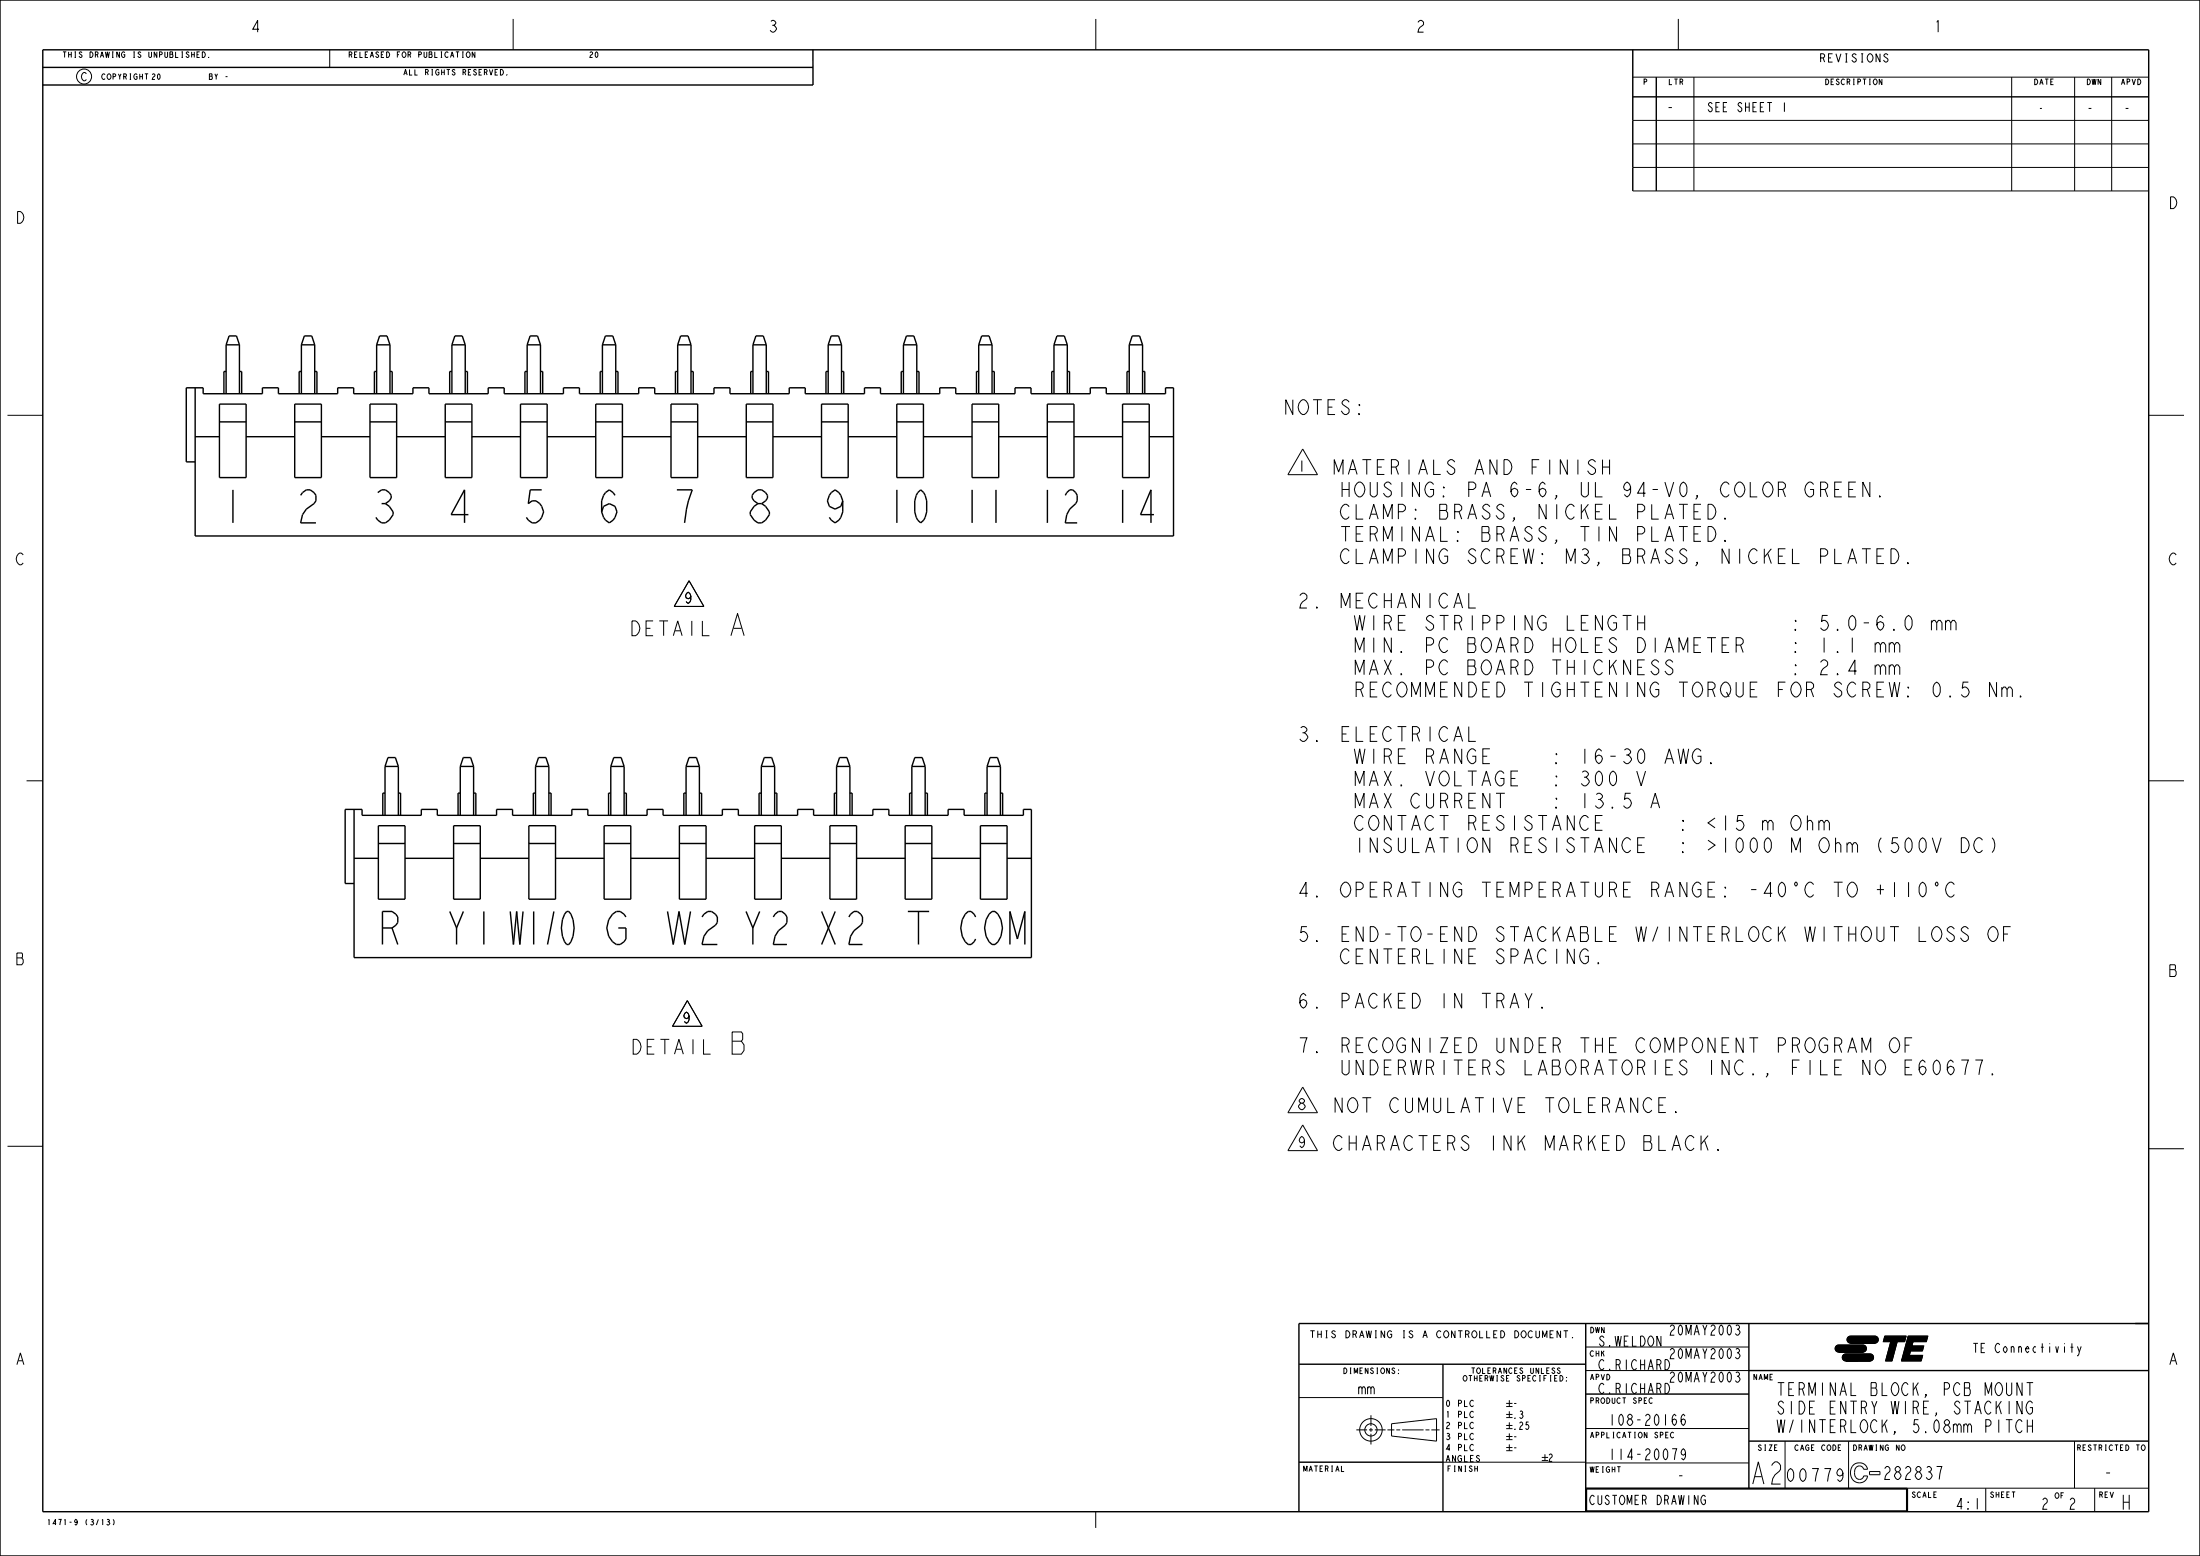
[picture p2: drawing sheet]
<svg xmlns="http://www.w3.org/2000/svg" width="594mm" height="420mm" viewBox="0 0 594 420" stroke-linecap="round" stroke-linejoin="round" font-family="sans-serif">
<g fill="none" stroke="#000" stroke-width=".27">
<path d="M39.1 19.9h.9M39.5 19.9v1.5M51 14.3l-.3-.3-.4 .3 .7 .7-.1 .4-.3 .1-.4-.4M51.7 14v1.5M51.7 14.8h.8M52.5 14v1.5M53.2 14.8h.4M53.9 14h-.7v1.5h.7M54.6 14a.76 .76 0 0 1 .8 .8 .76 .76 0 0 1-.8 .7zM56.3 15.4l.1 .1zM89 13.4v4.8M123.1 14h.9"/>
<path d="M123.5 14v1.5M124.8 14h.4M124.8 15.5h.4M125 14v1.5M126.1 14.1l.2-.1a.77 .77 0 0 1 .7 .8 .77 .77 0 0 1-.7 .7l-.4-.7zM128.2 14v1.5l-.7-1.5v1.5M132.1 18.7l.5 1.6 .4-1.6M133.7 19.5h.4M134.4 18.7h-.7v1.6h.7M135.1 18.7a.76 .76 0 0 1 .8 .8 .76 .76 0 0 1-.8 .8zM138.6 5.1v8.3M295.9 5.1v8.3"/>
<path d="M453.2 5.1v8.3M507.6 14.5v2.3l-1.1-2.3v2.3M509.7 14.9l-.4-.4a.56 .56 0 0 0-.6 .6l.4 .3a.66 .66 0 0 1 .6 .7 .66 .66 0 0 1-.6 .7l-.6-.6M60.9 20.7h.5M136.8 20.1l.1 .2zM440.8 32.5h139.4M440.8 20.8h139.4M440.8 38.8h139.4M457.4 20.8v30.7M481.8 27.7v2.5M506 21.5l.2-.2a.77 .77 0 0 1 .6 .8 .77 .77 0 0 1-.6 .8l-.4-.8zM508.1 21.3v1.6l-.7-1.6v1.6"/>
<path d="M543.1 20.8l.1 30.7M554.4 21.3h-.7v1.6h.7M560.1 20.8l.1 30.7M570.1 20.8l.1 30.7M577.2 21.3a.76 .76 0 0 1 .8 .8 .76 .76 0 0 1-.8 .8zM440.8 45.2h139.4M440.8 51.5h139.4M2 112.1h9.6M580.2 112.1h9.5M7.2 210.8h4.4M580.2 210.8h9.5M2 309.4h9.6"/>
<path d="M580.2 310.1h9.5M353.8 359.2h1.2M354.4 359.2v1.9M355.8 359.2v1.9M356.8 359.2v1.9M357.9 359.2h.5M358.2 359.2v1.9M419.5 359.2h-1v1.9h1M421.4 359.2v1.9l-1-1.9v1.9M422.2 359.2h1.2M422.8 359.2v1.9M468.7 357.9l.3-.3a.63 .63 0 0 1 .7 .7l-.5 .5a.82 .82 0 0 1 .6 .9 .82 .82 0 0 1-.8 .7l-.4-.5"/>
<path d="M469 358.8h.2M350.7 377.2h38.8M355.8 360.2h1M357.9 361.1h.5M376.6 369.5l-.3-.3-.4 .3 .7 .8-.1 .3-.4 .2-.3-.4M377.6 369.7l.1 .2zM377.6 370.6l.1 .2zM397.8 378.2l-.3-.2a.87 .87 0 0 0-.7 .8 .87 .87 0 0 0 .7 .9l.3-.3M406.7 378.8h1.7M406.7 379.7h1.7M407.5 378v1.7M417.6 370h.5"/>
<path d="M418.3 369.2h-.7v1.5h.7M418.5 371.3h.3M418.5 372.8h.3M419.8 372h.4M419.8 369.5l-.3-.3-.4 .3 .7 .7-.1 .4-.4 .1-.3-.3M420.5 371.3h-.7v1.5h.7M421.2 371.3a.76 .76 0 0 1 .8 .7 .76 .76 0 0 1-.8 .8zM421.2 369.5l-.2-.3-.5 .3 .7 .7-.1 .4-.3 .1-.4-.3M422.9 371.8l.1 .1zM422.9 372.7l.1 .1zM424.6 360.9l.1 .2zM428.1 369.9h44.1"/>
<path d="M428.1 363.6h44.1M433.8 371a.76 .76 0 0 1 .9 .7 .76 .76 0 0 1-.9 .8zM444 378.1h.4M444.7 377.3h-.7v1.5h.7M446.1 377.6l-.3-.3a.77 .77 0 0 0-.6 .8 .77 .77 0 0 0 .6 .7l.3-.2M448.5 360.6v2.8l-1.1-2.8v2.8M449.6 373.4a1.38 1.38 0 0 1 1.2 .8 1.38 1.38 0 0 1-.3 1.5l-.4 .4h-.5zM449.6 367a1.38 1.38 0 0 1 1.2 .8 1.38 1.38 0 0 1-.3 1.5l-.4 .4h-.5zM468.7 364.2l.3-.2a.63 .63 0 0 1 .7 .7l-.5 .4a.82 .82 0 0 1 .6 1 .82 .82 0 0 1-.8 .6l-.4-.4M468.7 370.6l.3-.3a.63 .63 0 0 1 .7 .7l-.5 .5a.82 .82 0 0 1 .6 .9 .82 .82 0 0 1-.8 .7l-.4-.5M469 365.1h.2M469 371.5h.2"/>
<path d="M478.6 371h-.7v1.5h.7M495.8 363.3l.6-.3h6.6a.95 .95 0 0 1 .9 .9 .95 .95 0 0 1-.8 1l-6.7 .1a.95 .95 0 0 1-.8-.6 .95 .95 0 0 1 .2-1.1zM496.4 365l6.7-.1zM497.7 365.7l.7-.2h6.5a.95 .95 0 0 1 1 .8 .95 .95 0 0 1-.9 1l-6.6 .1a.95 .95 0 0 1-.9-.6 .95 .95 0 0 1 .2-1.1zM498.4 367.4l6.6-.1zM499 360.9l.6-.3h6.6a.95 .95 0 0 1 .9 .9 .95 .95 0 0 1-.8 1h-6.7a.95 .95 0 0 1-.8-.5 .95 .95 0 0 1 .2-1.1zM499.6 362.5h6.7zM503.1 364.9l-6.7 .1a.95 .95 0 0 1-.9-1 .95 .95 0 0 1 .9-1h6.6a.95 .95 0 0 1 .9 1 .95 .95 0 0 1-.9 1M505 367.4h-6.6a.95 .95 0 0 1-1-1 .95 .95 0 0 1 1-.9h6.5a.95 .95 0 0 1 1 .9 .95 .95 0 0 1-1 1M506.3 362.5h-6.7a.95 .95 0 0 1-.9-.9 .95 .95 0 0 1 .9-1h6.6a.95 .95 0 0 1 .9 1 .95 .95 0 0 1-.9 .9M508.9 360.6h5.8l-.4 1.5h-2.1l-1.4 5.3h-1.7l1.4-5.3h-2zM515.2 360.6h5.3l-.4 1.5h-3.6l-3.1 5.3z"/>
<path d="M515.2 360.6h5.3l-.4 1.5h-3.6l-.3 1.2h3.2l-.3 1.3h-3.3l-.3 1.3h3.6l-.4 1.5h-5.3zM515.8 364.6l-.3 1.3h3.6l-.4 1.5h-5.3zM516.5 362.1l-.3 1.2h3.2l-.3 1.3h-3.3l-2.4 2.8zM539 378.2v3.5M539.1 373.5l.4-.3a1.83 1.83 0 0 1 .9 2.9l-.6 .6a1.83 1.83 0 0 1-.8-2.9zM539.7 379.4l.7 2.3M540.4 378.2l-1.4 2M541.8 373.2v2.9l.5 .6h.3l.6-.6v-2.9M542.5 378.2v3.5M546 373.2v3.5l-1.4-3.5v3.5M546 378.2v3.5l-1.4-3.5v3.5M547.2 373.2h1.7"/>
<path d="M548.1 373.2v3.5M548.8 378.8l-.6-.6a1.83 1.83 0 0 0-.8 2.9l.5 .6h.3l.6-.6v-1.2h-.7M559 363.6h.8M559.4 362.6v2.5M560.9 363.4l.5 1.5-.4 1h-.2M561.9 363.4l-.5 1.5M362.2 395.7v1.5h.7M366.2 386h2.9M369.6 386h1.1M370.2 382v2.9M370.2 385.4v1.1M370.2 387v2.9"/>
<path d="M371.2 386h2.9M374.6 386h1.9M375.7 384.3l12.2-1.4v6.1l-12.2-1.4zM377 386h1.1M378.6 386h5.8M384.9 386h1M386.5 386h2.2M389.6 394.7h38.6M397.8 381.2l-.3-.3a.87 .87 0 0 0-.7 .9 .87 .87 0 0 0 .7 .8l.3-.2M397.8 384.2l-.3-.3a.87 .87 0 0 0-.7 .9 .87 .87 0 0 0 .7 .8l.3-.3M397.8 387.2l-.3-.3a.87 .87 0 0 0-.7 .8 .87 .87 0 0 0 .7 .9l.3-.3M397.8 390.2l-.3-.3a.87 .87 0 0 0-.7 .8 .87 .87 0 0 0 .7 .9l.3-.3"/>
<path d="M398.2 396.4h.7M398.9 395.7v1.5M399.5 393.1l-.3-.2-.5 .2 .8 .9-.1 .4-.4 .2-.4-.5M406.7 390.7h1.7M406.7 387.7h1.7M406.7 384.8h1.7M406.7 381.8h1.7M406.7 391.6h1.7M406.7 388.6h1.7M406.7 385.6h1.7M406.7 382.6h1.7M407.5 380.9v1.7"/>
<path d="M407.5 383.9v1.7M407.5 386.9v1.7M407.5 389.9v1.7M416.3 393.4h1.7M416.3 394.2h1.7M417.1 392.5v1.7M428.1 394.9h44.1M428.1 385.6h44.1M436.6 395.9h.9M437.1 395.9v1.5M448.3 387.4l.6-.2v-.5l-.6-.1v1.5M449.7 387.4h.5"/>
<path d="M450.5 386.6h-.8v1.5h.8M451.9 386.8l-.3-.2a.77 .77 0 0 0-.6 .8 .77 .77 0 0 0 .6 .7l.3-.2M454.9 382.3l-.4-.5a2.03 2.03 0 0 0 0 3 .99 .99 0 0 0 0-1.8l-.5 .3-.1 .5M455.1 392l-.2 .5-.4 .3-.5-.3a1.17 1.17 0 0 1 .5-1.5 2.03 2.03 0 0 1 0 3l-.5-.5M479.9 390h-.8v1.5h.8M482 389v12.7M494.9 390a.76 .76 0 0 1 .8 .8 .76 .76 0 0 1-.8 .7zM496.3 390.8h.5M497.1 390h-.8v1.5h.8M497.6 397.6l-.2 .5-.6 .3-.7-.3a1.27 1.27 0 0 1 .7-1.7l.4 .3a2.21 2.21 0 0 1-.4 3.2l-.7-.6M499.1 389v12.7M500.4 395.5l.8-.5 1.1-.1 .9 .2 .7 .6 .3 .9h-1l-.5-.7-.8-.2-.8 .4-.3 .9 .1 1.4 .7 .8h1l.6-.8h1l-.2 .8-.6 .7-.9 .3h-.8l-.9-.3-.7-.6-.4-1-.1-1 .3-1z"/>
<path d="M507.6 397.2h-2.8v.9h2.8M512.8 390v1.5l-.8-1.5v1.5M513.6 390.1l.1-.1a.77 .77 0 0 1 .7 .8 .77 .77 0 0 1-.6 .7l-.5-.7zM522.9 395.8h1.4l-.7 3.5M539.7 383.2v3.5M541.6 383.2h1.7M542.5 383.2v3.5M546 383.8l-.6-.6a1.83 1.83 0 0 0-.8 2.9l.5 .6h.3l.6-.6M547.4 383.2v3.5M547.4 384.9h1.4M548.8 383.2v3.5M576.8 390h.9"/>
<path d="M577.2 390v1.5M578.4 390.1l.2-.1a.77 .77 0 0 1 .6 .8 .77 .77 0 0 1-.6 .7l-.5-.7zM28.9 410.2h.6v.3l-.2 .3a.42 .42 0 0 1 .2 .6 .42 .42 0 0 1-.7 0M29.1 410.8h.2M30.5 410.1l.3 .7-.3 .8M295.9 408v4.4M458.5 403.6v2.5l-1-2.5v2.5M460.5 404l-.4-.4a1.33 1.33 0 0 0-.9 1.3 1.33 1.33 0 0 0 .9 1.2l.4-.4v-.8h-.5M515 401.7h65.2M522.1 403.5h.5M522.9 402.7h-.8v1.5h.8M536.2 401.7v6.3"/>
<path d="M543.2 402.7h.9M543.7 402.7v1.5M565.6 401.7v6.3"/>
<circle cx="22.7" cy="20.7" r="2.03"/>
<circle cx="370.2" cy="386" r="3"/>
<circle cx="370.2" cy="386" r="1.66"/>
</g>
<path d="M495.8 363.3l.6-.3h6.6a.95 .95 0 0 1 .9 .9 .95 .95 0 0 1-.8 1l-6.7 .1a.95 .95 0 0 1-.8-.6 .95 .95 0 0 1 .2-1.1zM497.7 365.7l.7-.2h6.5a.95 .95 0 0 1 1 .8 .95 .95 0 0 1-.9 1l-6.6 .1a.95 .95 0 0 1-.9-.6 .95 .95 0 0 1 .2-1.1zM499 360.9l.6-.3h6.6a.95 .95 0 0 1 .9 .9 .95 .95 0 0 1-.8 1h-6.7a.95 .95 0 0 1-.8-.5 .95 .95 0 0 1 .2-1.1zM508.9 360.6h5.8l-.4 1.5h-2.1l-1.4 5.3h-1.7l1.4-5.3h-2zM515.8 364.6l-.3 1.3h3.6l-.4 1.5h-5.3zM516.5 362.1l-.3 1.2h3.2l-.3 1.3h-3.3l-2.4 2.8zM515.2 360.6h5.3l-.4 1.5h-3.6l-3.1 5.3z" fill="#000"/>
<g fill="none" stroke="#000" stroke-width=".38">
<path d="M0 0h594v420h-594zM11.6 18.2h207.9M11.6 13.4h568.6v394.6h-568.6zM219.5 13.4v9.5h-207.9M440.8 13.4v38.1M440.8 26.1h139.4M447.2 20.8v30.7M61.1 93.1v13.2M61.1 93.1l.8-2.4h2l.8 2.4M61.1 93.1h3.6M64.7 93.1v13.2M81.4 93.1v13.2"/>
<path d="M81.4 93.1l.8-2.4h2l.8 2.4M81.4 93.1h3.6M85 93.1v13.2M101.7 93.1v13.2M101.7 93.1l.8-2.4h2l.8 2.4M101.7 93.1h3.6M105.3 93.1v13.2M122 93.1l.8-2.4h2l.8 2.4M122 93.1v13.2M122 93.1h3.6M125.6 93.1v13.2M142.3 93.1l.8-2.4h2l.8 2.4"/>
<path d="M142.3 93.1v13.2M142.3 93.1h3.6M145.9 93.1v13.2M162.7 93.1l.8-2.4h2l.8 2.4M162.7 93.1v13.2M162.7 93.1h3.6M166.3 93.1v13.2M183 93.1l.8-2.4h2l.8 2.4M183 93.1v13.2M183 93.1h3.6M186.6 93.1v13.2M203.3 93.1l.8-2.4h2l.8 2.4"/>
<path d="M203.3 93.1v13.2M203.3 93.1h3.6M206.9 93.1v13.2M223.6 93.1h3.6M223.6 93.1l.8-2.4h2l.8 2.4M223.6 93.1v13.2M227.2 93.1v13.2M243.9 93.1h3.6M243.9 93.1l.8-2.4h2l.8 2.4M243.9 93.1v13.2M247.5 93.1v13.2M264.3 93.1h3.6"/>
<path d="M264.3 93.1l.8-2.4h2l.8 2.4M264.3 93.1v13.2M267.9 93.1v13.2M284.6 93.1h3.6M284.6 93.1l.8-2.4h2l.8 2.4M284.6 93.1v13.2M288.2 93.1v13.2M304.9 93.1h3.6M304.9 93.1l.8-2.4h2l.8 2.4M304.9 93.1v13.2M308.5 93.1v13.2M52.7 104.7v40h264.2v-40h-2.2v1.6h-16v-1.6h-4.3v1.6h-16v-1.6h-4.3v1.6h-16v-1.6h-4.4v1.6h-16v-1.6h-4.3v1.6h-16v-1.6h-4.3v1.6h-16v-1.6h-4.3v1.6h-16v-1.6h-4.3v1.6h-16v-1.6h-4.4v1.6h-16v-1.6h-4.3v1.6h-16v-1.6h-4.3v1.6h-16v-1.6h-4.3v1.6h-16v-1.6h-4.3v1.6h-16v-1.6h-4.6v20h2.4"/>
<path d="M52.7 117.9h6.6M59.3 109.1h7.2v19.8h-7.2zM59.3 113.9h7.2M66.5 117.9h13.1M79.6 109.1h7.2v19.8h-7.2zM79.6 113.9h7.2M86.8 117.9h13.1M99.9 109.1h7.2v19.8h-7.2zM99.9 113.9h7.2M107.1 117.9h13.1M120.2 109.1h7.2v19.8h-7.2zM120.2 113.9h7.2"/>
<path d="M127.4 117.9h13.1M140.5 109.1h7.2v19.8h-7.2zM140.5 113.9h7.2M147.7 117.9h13.2M160.9 109.1h7.2v19.8h-7.2zM160.9 113.9h7.2M168.1 117.9h13.1M181.2 109.1h7.2v19.8h-7.2zM181.2 113.9h7.2M188.4 117.9h13.1M201.5 109.1h7.2v19.8h-7.2zM201.5 113.9h7.2"/>
<path d="M208.7 117.9h13.1M221.8 109.1h7.2v19.8h-7.2zM221.8 113.9h7.2M229 117.9h13.1M242.1 109.1h7.2v19.8h-7.2zM242.1 113.9h7.2M249.3 117.9h13.2M262.5 109.1h7.2v19.8h-7.2zM262.5 113.9h7.2M269.7 117.9h13.1M282.8 109.1h7.2v19.8h-7.2zM282.8 113.9h7.2"/>
<path d="M290 117.9h13.1M303.1 109.1h7.2v19.8h-7.2zM303.1 113.9h7.2M310.3 117.9h6.6M95.6 218.5v40h182.9v-40h-2.2v1.6h-16v-1.6h-4.3v1.6h-16v-1.6h-4.3v1.6h-16v-1.6h-4.3v1.6h-16v-1.6h-4.4v1.6h-16v-1.6h-4.3v1.6h-16v-1.6h-4.3v1.6h-16v-1.6h-4.3v1.6h-16v-1.6h-4.3v1.6h-16v-1.6h-4.6v20h2.4M104 206.9l.8-2.4h2l.8 2.4M104 206.9v13.2M104 206.9h3.6M107.6 206.9v13.2M124.3 206.9l.8-2.4h2l.8 2.4M124.3 206.9v13.2M124.3 206.9h3.6"/>
<path d="M127.9 206.9v13.2M144.6 206.9l.8-2.4h2l.8 2.4M144.6 206.9v13.2M144.6 206.9h3.6M148.2 206.9v13.2M164.9 206.9l.8-2.4h2l.8 2.4M164.9 206.9v13.2M164.9 206.9h3.6M168.5 206.9v13.2M185.2 206.9l.8-2.4h2l.8 2.4M185.2 206.9v13.2M185.2 206.9h3.6"/>
<path d="M188.8 206.9v13.2M205.6 206.9l.8-2.4h2l.8 2.4M205.6 206.9v13.2M205.6 206.9h3.6M209.2 206.9v13.2M225.9 206.9h3.6M225.9 206.9l.8-2.4h2l.8 2.4M225.9 206.9v13.2M229.5 206.9v13.2M246.2 206.9h3.6M246.2 206.9l.8-2.4h2l.8 2.4M246.2 206.9v13.2"/>
<path d="M249.8 206.9v13.2M266.5 206.9h3.6M266.5 206.9l.8-2.4h2l.8 2.4M266.5 206.9v13.2M270.1 206.9v13.2M95.6 231.7h6.6M102.2 222.9h7.2v19.8h-7.2zM102.2 227.7h7.2M109.4 231.7h13.1M122.5 222.9h7.2v19.8h-7.2zM122.5 227.7h7.2M129.7 231.7h13.1"/>
<path d="M142.8 222.9h7.2v19.8h-7.2zM142.8 227.7h7.2M150 231.7h13.1M163.1 222.9h7.2v19.8h-7.2zM163.1 227.7h7.2M170.3 231.7h13.1M183.4 222.9h7.2v19.8h-7.2zM183.4 227.7h7.2M190.6 231.7h13.2M203.8 222.9h7.2v19.8h-7.2zM203.8 227.7h7.2M211 231.7h13.1"/>
<path d="M224.1 222.9h7.2v19.8h-7.2zM224.1 227.7h7.2M231.3 231.7h13.1M244.4 222.9h7.2v19.8h-7.2zM244.4 227.7h7.2M251.6 231.7h13.1M264.7 222.9h7.2v19.8h-7.2zM264.7 227.7h7.2M271.9 231.7h6.6M428.1 357.2v50.8M472.2 357.2v44.5M580.2 357.2h-229.5v50.8"/>
<path d="M350.8 368.2h77.3M389.6 368.2v39.8M428.1 376.3h44.1M472.2 369.9h108M350.7 394.7h38.9M472.2 389h108M428.1 401.7h86.9v6.3M428.3 401.9h86.5v5.9h-86.5z"/>
</g>
<!-- layer: COSMETIC -->
<g fill="none" stroke="#000" stroke-width=".38">
<path d="M62.9 132.2v8.9M81.2 133.7l.5-.7 1-.8h1.1l1 .8 .5 .7v1.5l-.5 .7-2.1 1.5-1 1.5-.5 2.2h4.1M102 133l1-.8a2.2 2.2 0 0 1 2.6 2.3l-.5 .7-1 .7M103 135.9h1.1M104.1 135.9l1 .8 1 1.5v.7l-1 1.5-1 .7h-1.1l-1-.7-.5-.7M126.5 138.9h-4.7l3.6-6.7v8.9M146.3 132.2h-3.1l-.6 3.7 1.1-.7a2.98 2.98 0 0 1 3.1 3 2.98 2.98 0 0 1-3.1 2.9l-1.1-.7-.5-.7M163 136.7l1.5-.8 1.6 .8 .5 1.5-.5 1.5-.6 .7-1 .7-1-.7-.5-.7-.6-1.5zM166.1 133.7l-.6-.7-1-.8-1 .8-.5 .7-.6 1.5v3M182.8 132.2h4.1l-1 3-1.1 5.9M204.6 135.9l-1 .8-1 1.5v.7l1 1.5 1 .7h1.1l1-.7 1-1.5v-.7l-1-1.5-1-.8M204.6 135.9h1.1"/>
<path d="M204.6 135.9l-1-.7-.5-.7a2.2 2.2 0 0 1 2.6-2.3l1 .8 .5 .7v.8l-.5 .7-1 .7M224.4 133l1.1-.8 1 .8 .5 .7 .5 1.5-.5 1.5-1.5 .7-1.6-.7-.5-1.5 .5-1.5zM227.5 135.2v3l-.5 1.5-.5 .7-1 .7-1.1-.7-.5-.7M242.2 132.2v8.9M247.8 133l.8-.8 .8 .8a7.7 7.7 0 0 1 0 7.4l-.8 .7-.8-.7a7.7 7.7 0 0 1 0-7.4zM262.5 132.2v8.9M268.9 132.2v8.9M282.8 132.2v8.9M287.6 133.7l.4-.7 .8-.8h.8l.8 .8 .4 .7v1.5l-.4 .7-1.6 1.5-.8 1.5-.4 2.2h3.2M303.1 132.2v8.9M311.6 138.9h-3.7l2.9-6.7v8.9M103.3 250.5h2.6"/>
<path d="M105.9 250.5l1-.8 .5-.7v-1.5l-.5-.7-1-.8h-2.6v8.9M105.9 250.5l1.5 4.4M121.4 246l1.9 4.5M123.3 250.5v4.4M125.1 246l-1.8 4.5M130.6 246v8.9M137.8 246l.8 8.9 .9-8.9 .9 8.9 .8-8.9M144.1 246v8.9M149.6 246l-1.8 8.9M153 246h.6a7.6 7.6 0 0 1 0 8.9h-.6a7.6 7.6 0 0 1 0-8.9zM169 247.5l-.5-.7-1-.8h-1.1a5.1 5.1 0 0 0 0 8.9h1.1l1-.7 .5-.7v-3h-2.1M180.2 246l1.6 8.9 1.5-8.9 1.6 8.9 1.5-8.9"/>
<path d="M189.5 247.5l.6-.7 1-.8h1l1.1 .8 .5 .7v1.5l-.5 .7-2.1 1.5-1 1.5-.6 2.2h4.2M201.4 246l1.9 4.5M203.3 250.5v4.4M205.1 246l-1.8 4.5M208.8 247.5l.5-.7 .9-.8h.9l.9 .8 .5 .7v1.5l-.5 .7-1.8 1.5-.9 1.5-.5 2.2h3.7M221.8 246l3.7 8.9M225.5 246l-3.7 8.9M229.2 247.5l.5-.7 .9-.8h.9l.9 .8 .5 .7v1.5l-.5 .7-1.8 1.5-.9 1.5-.5 2.2h3.7M245.1 246h5.8M248 246v8.9M263.4 247.5l-.4-.7-.8-.8h-.8a5.9 5.9 0 0 0 0 8.9h.8l.8-.7 .4-.7M267 246.8l.9-.8h.8a5.9 5.9 0 0 1 0 8.9h-.8a6 6 0 0 1-.9-8.1z"/>
<path d="M272.7 254.9v-8.9l2 7.5 2-7.5v8.9"/>
</g>
<!-- layer: DRAFT_ENTITY -->
<path d="M560.1 389v12.7" fill="none" stroke="#000" stroke-width=".27"/>
<!-- layer: DTM_AXIS -->
<g fill="none" stroke="#000" stroke-width=".38">
<path d="M61.1 100.3h-.6v6M64.7 100.3h.6v6M81.4 100.3h-.6v6M85 100.3h.6v6M101.7 100.3h-.6v6M105.3 100.3h.6v6M122 100.3h-.6v6M125.6 100.3h.6v6M142.3 100.3h-.6v6M145.9 100.3h.6v6M162.7 100.3h-.6v6M166.3 100.3h.6v6"/>
<path d="M183 100.3h-.6v6M186.6 100.3h.6v6M203.3 100.3h-.6v6M206.9 100.3h.6v6M223.6 100.3h-.6v6M227.2 100.3h.6v6M243.9 100.3h-.6v6M247.5 100.3h.6v6M264.3 100.3h-.6v6M267.9 100.3h.6v6M284.6 100.3h-.6v6M288.2 100.3h.6v6"/>
<path d="M304.9 100.3h-.6v6M308.5 100.3h.6v6M104 214.1h-.6v6M107.6 214.1h.6v6M124.3 214.1h-.6v6M127.9 214.1h.6v6M144.6 214.1h-.6v6M148.2 214.1h.6v6M164.9 214.1h-.6v6M168.5 214.1h.6v6M185.2 214.1h-.6v6M188.8 214.1h.6v6"/>
<path d="M205.6 214.1h-.6v6M209.2 214.1h.6v6M225.9 214.1h-.6v6M229.5 214.1h.6v6M246.2 214.1h-.6v6M249.8 214.1h.6v6M266.5 214.1h-.6v6M270.1 214.1h.6v6"/>
</g>
<!-- layer: NOTE -->
<g fill="none" stroke="#000" stroke-width=".27">
<path d="M366.9 111.6l.2 .3h-.2zM366.9 109.2h.2v.4zM423.2 124.1v4l-1.9-4v4M426 124.1v4M430.8 124.7l-.7-.6a1 1 0 0 0-1.2 1l.7 .6a1.35 1.35 0 0 1 .9 2l-.4 .4a1.51 1.51 0 0 1-1.5-1M432.7 124.1v4M432.7 126.1h1.9M434.6 124.1v4M446 136.1v4h1.9M450 138.8h1.4M454.5 136.1v4M457.4 138.1h1.1"/>
<path d="M459.3 136.1h-1.9v4h1.9M461.2 136.1a1.82 1.82 0 0 1 2.1 2 2.54 2.54 0 0 1-1.2 2h-.9zM465.7 139.8l.2 .3h-.2zM480.2 132.1h1.1l.5-.3 .3-.3v-.7l-.3-.3-.5-.4h-1.1v4M481.3 132.1l.8 2M489.7 130.8l-.8-.7a2.03 2.03 0 0 0-1.1 3.4l.7 .6h.4l.8-.6v-1.4h-1M491.6 132.1h1.1l.5-.3 .3-.3v-.7l-.3-.3-.5-.4h-1.1v4M492.7 132.1l.8 2M495.4 132.1h1.1M497.3 130.1h-1.9v4h1.9M499.2 132.1h1.1M501.1 130.1h-1.9v4h1.9"/>
<path d="M504.9 130.1v4l-1.9-4v4M507.5 133.8l.2 .3h-.2zM446 142.1v4h1.9M449.5 140.1l1.2-4 1.2 4M449.5 146.1l1.2-4 1.2 4M450 144.8h1.4M453.3 142.1h2.4M454.5 142.1v4M457.4 144.1h1.1M459.3 142.1h-1.9v4h1.9M461.2 142.1a1.82 1.82 0 0 1 2.1 2 2.54 2.54 0 0 1-1.2 2h-.9zM465.7 145.8l.2 .3h-.2z"/>
<path d="M491.6 150.1h1.1l.5-.3 .3-.3v-.7l-.3-.3-.5-.4h-1.1v4M495.4 148.1v4h1.9M498.9 152.1l1.2-4 1.2 4M499.4 150.8h1.4M502.7 148.1h2.4M503.9 148.1v4M506.8 150.1h1.1M508.7 148.1h-1.9v4h1.9M510.6 148.1a1.82 1.82 0 0 1 2.1 2 2.54 2.54 0 0 1-1.2 2h-.9zM515.1 151.8l.2 .3h-.2zM170.6 167.6a1.82 1.82 0 0 1 2.2 2 2.54 2.54 0 0 1-1.2 2h-1zM392.5 164.1l1.2-4 1.2 4"/>
<path d="M393 162.8h1.4M396.6 160.1v4h1.9M432.7 166.1v4l-1.9-4v4M435.5 179.5l1 2.6M436.5 166.8l-.8-.7a2.03 2.03 0 0 0-1.1 3.4l.7 .6h.4l.8-.6v-1.4h-1M436.5 178.1l-1.9 2.4M438.1 166.1h2.4M439.3 166.1v4M440.3 178.1v4l-1.9-4v4M442.2 166.1v4M442.2 168.1h1.9M444.1 178.1h-1.9v4h1.9"/>
<path d="M444.1 166.1v4M447.9 178.8l-.8-.7a1 1 0 0 0-1.1 1l.7 .7a1.35 1.35 0 0 1 .9 2l-.5 .3a1.51 1.51 0 0 1-1.4-1M449.5 176.1l1.2-4 1.2 4M450 174.8h1.4M451.7 178.8l-.8-.7a1 1 0 0 0-1.1 1l.7 .7a1.35 1.35 0 0 1 .9 2l-.5 .3a1.51 1.51 0 0 1-1.4-1M453.3 176.1v-4l1.2 3.4 1.2-3.4v4M457.4 174.1h1.1M459.3 172.1h-1.9v4h1.9M484.7 169.8l.2 .3h-.2zM484.7 167.5h.2v.3zM484.7 179.5h.2v.3zM491.6 178.8l.7-.7h.4l.8 .7a1.54 1.54 0 0 1-1.2 1.7l-.5 .6-.2 1h1.9"/>
<path d="M492.5 172.1v4M493.5 166.1h-1.5l-.2 1.7 .5-.3a1.34 1.34 0 0 1 1.4 1.3 1.34 1.34 0 0 1-1.4 1.3l-.7-.6M496.1 169.8l.2 .3h-.2zM496.1 175.8l.2 .3h-.2zM499.6 166.5l.5-.4 .5 .4a2.53 2.53 0 0 1-.5 3.6l-.5-.3a2.77 2.77 0 0 1 0-3.3zM500.1 172.1v4M503.2 168.1h1.4M506.3 174.1l.5-.6h.4l.5 .6v2M506.3 173.5v2.6M506.3 179.5v2.6M507.7 174.1l.5-.6h.5l.4 .6v2M508.4 166.8l-.7-.7-.5 .4a2.53 2.53 0 0 0 .5 3.6 1.45 1.45 0 0 0 .7-2l-.7-.3-.7 .3-.2 .7"/>
<path d="M510.1 174.1l.5-.6h.4l.5 .6v2M510.1 173.5v2.6M510.1 179.5v2.6M511.3 169.8l.2 .3h-.2zM511.5 174.1l.5-.6h.5l.4 .6v2M514.8 166.5l.5-.4 .5 .4a2.53 2.53 0 0 1-.5 3.6l-.5-.3a2.77 2.77 0 0 1 0-3.3zM521.5 168.1l.5-.6h.4l.5 .6v2M521.5 167.5v2.6M522.9 168.1l.5-.6h.5l.4 .6v2M525.3 168.1l.5-.6h.4l.5 .6v2M525.3 167.5v2.6M526.7 168.1l.5-.6h.5l.4 .6v2"/>
<path d="M393 198.8h1.4M396.6 196.1v4h1.9M442.2 180.1h1.1M484.7 181.8l.2 .3h-.2zM496.1 181.8l.2 .3h-.2zM501.3 181.1h-2.1l1.6-3v4M506.3 180.1l.5-.6h.4l.5 .6v2M507.7 180.1l.5-.6h.5l.4 .6v2M510.1 180.1l.5-.6h.4l.5 .6v2M510.1 184.1l.7 4 .7-4 .7 4 .7-4M511.5 180.1l.5-.6h.5l.4 .6v2M515.1 187.8l.2 .3h-.2z"/>
<path d="M515.1 185.5h.2v.3zM522.4 184.5l.5-.4 .5 .4a2.53 2.53 0 0 1-.5 3.6l-.5-.3a2.77 2.77 0 0 1 0-3.3zM526.5 187.8l.2 .3h-.2zM531.5 184.1h-1.5l-.2 1.7 .5-.3a1.34 1.34 0 0 1 1.4 1.3 1.34 1.34 0 0 1-1.4 1.3l-.7-.6M539.1 184.1v4l-1.9-4v4M540.5 186.1l.5-.6h.4l.5 .6v2M540.5 185.5v2.6M541.9 186.1l.5-.6h.5l.4 .6v2M545.5 187.8l.2 .3h-.2zM392.5 200.1l1.2-4 1.2 4M394.7 202.1v4l-1.9-4v4M396.6 216.1h1.1"/>
<path d="M398.5 202.8l-.8-.7a2.03 2.03 0 0 0-1.1 3.4l.7 .6h.4l.5-.3 .3-.3v-1.4h-1M398.5 214.1h-1.9v4h1.9M400.1 212.1l1.2-4 1.2 4M400.4 204.1h1.1M400.6 210.8h1.4M402.3 202.1h-1.9v4h1.9M402.3 214.1v4l-1.9-4v4M403.9 214.1h2.4M406.1 208.8l-.8-.7a2.03 2.03 0 0 0-1.1 3.4l.7 .6h.4l.8-.6v-1.4h-1M431 214.5l.5-.4a1 1 0 0 1 1.2 1l-.8 .7a1.19 1.19 0 0 1 1 1.4 1.19 1.19 0 0 1-1.4 .9l-.7-.6M431.2 208.5l.5-.4 .5 .4a2.53 2.53 0 0 1-.5 3.6l-.5-.3a2.77 2.77 0 0 1 0-3.3zM435 208.5l.5-.4 .5 .4a2.53 2.53 0 0 1-.5 3.6l-.5-.3a2.77 2.77 0 0 1 0-3.3z"/>
<path d="M435.3 217.8l.2 .3h-.2zM440.3 214.1h-1.5l-.2 1.7 .5-.3a1.34 1.34 0 0 1 1.4 1.3 1.34 1.34 0 0 1-1.4 1.3l-.7-.6M441.9 208.1l1.2 4 1.2-4M442.6 202.5l.5-.4 .5 .4a2.53 2.53 0 0 1-.5 3.6l-.5-.3a2.77 2.77 0 0 1 0-3.3zM445.7 218.1l1.2-4 1.2 4M446.2 216.8h1.4M449.5 206.1l1.2-4 1.2 4M450 204.8h1.4M453.1 202.1l.7 4 .7-4 .7 4 .7-4M459.3 202.8l-.8-.7a2.03 2.03 0 0 0-1.1 3.4l.7 .6h.4l.8-.6v-1.4h-1M461.9 205.8l.2 .3h-.2zM419.1 224.1l1.2-4 1.2 4"/>
<path d="M419.6 222.8h1.4M425.1 220.1v4l-1.9-4v4M426.7 226.1h2.4M428.9 220.8l-.8-.7a2.03 2.03 0 0 0-1.1 3.4l.7 .6h.4l.8-.6M430.5 230.1l1.2-4 1.2 4M430.8 222.1h1.1M431 228.8h1.4M432.7 220.1h-1.9v4h1.9M454.3 223.8l.2 .3h-.2zM454.3 221.5h.2v.3zM463.1 220.8l-1.9 1.3 1.9 1.4M465.9 220.1v4"/>
<path d="M470.7 220.1h-1.5l-.2 1.7 .5-.3a1.34 1.34 0 0 1 1.4 1.3 1.34 1.34 0 0 1-1.4 1.3l-.7-.6M475.9 222.1l.5-.6h.4l.5 .6v2M475.9 221.5v2.6M477.3 222.1l.5-.6h.5l.4 .6v2M484.2 220.5l.5-.4a2.03 2.03 0 0 1 1.2 3.4l-.8 .6a2.03 2.03 0 0 1-1.1-3.3zM488 222.1v-.3l.5-.3h.4l.5 .6v2M488 220.1v4M491.1 222.1l.5-.6h.4l.5 .6v2M491.1 221.5v2.6M492.5 222.1l.5-.6h.5l.4 .6v2M495.1 238.1h2.4M499.4 238.5l.5-.4a2.03 2.03 0 0 1 1.2 3.4l-.8 .6a2.03 2.03 0 0 1-1.1-3.3z"/>
<path d="M507.7 238.8v2.7M507.9 226.1a3.1 3.1 0 0 0 0 4M511.5 238.1v4M512.5 226.1h-1.5l-.2 1.7 .5-.3a1.34 1.34 0 0 1 1.4 1.3 1.34 1.34 0 0 1-1.4 1.3l-.7-.6M514.8 226.5l.5-.4 .5 .4a2.53 2.53 0 0 1-.5 3.6l-.5-.3a2.77 2.77 0 0 1 0-3.3zM515.3 238.1v4M518.6 226.5l.5-.4 .5 .4a2.53 2.53 0 0 1-.5 3.6l-.5-.3a2.77 2.77 0 0 1 0-3.3zM518.6 238.5l.5-.4 .5 .4a2.53 2.53 0 0 1-.5 3.6l-.5-.3a2.77 2.77 0 0 1 0-3.3zM521.7 226.1l1.2 4 1.2-4M522.8 238.1h.2l.3 .4-.3 .6h-.2l-.2-.3zM527.7 238.8l-.8-.7a2.03 2.03 0 0 0-1.1 3.4l.7 .6h.4l.8-.6M529.6 226.1a1.82 1.82 0 0 1 2.1 2 2.54 2.54 0 0 1-1.2 2h-.9z"/>
<path d="M535.3 226.8l-.8-.7a2.03 2.03 0 0 0-1.1 3.4l.7 .6h.4l.8-.6M537.9 226.1a3.1 3.1 0 0 1 0 4M420.3 256.1v4M425.1 256.1v4l-1.9-4v4M428.9 256.8l-.8-.7a2.03 2.03 0 0 0-1.1 3.4l.7 .6h.4l.8-.6v-1.4h-1M431.5 259.8l.2 .3h-.2zM506.8 240.1h1.9M510.3 250.1h2.4M511.5 250.1v4M518.2 250.1v4h1.9M522.2 250.5l.5-.4a2.03 2.03 0 0 1 1.2 3.4l-.8 .6a2.03 2.03 0 0 1-1.1-3.3zM527.7 250.8l-.8-.7a1 1 0 0 0-1.1 1l.7 .7a1.35 1.35 0 0 1 .9 2l-.5 .3a1.51 1.51 0 0 1-1.4-1"/>
<path d="M531.5 250.8l-.8-.7a1 1 0 0 0-1.1 1l.7 .7a1.35 1.35 0 0 1 .9 2l-.5 .3a1.51 1.51 0 0 1-1.4-1M537.4 250.5l.5-.4a2.03 2.03 0 0 1 1.2 3.4l-.8 .6a2.03 2.03 0 0 1-1.1-3.3zM541 252.1h1.1M542.9 250.1h-1.9v4M407.7 272.1l1.2-4 1.2 4M408.2 270.8h1.4M411.8 268.1l.9 2v2M413.7 268.1l-1 2M416.3 271.8l.2 .3h-.2zM171 280.5a1.82 1.82 0 0 1 2.1 2 2.54 2.54 0 0 1-1.2 2h-.9zM436.7 299h1.4M442.2 296.3v4l-1.9-4v4"/>
<path d="M446 297l-.7-.7a2.03 2.03 0 0 0-1.2 3.3l.7 .7h.5l.7-.7M447.9 298.3h1.2M449.8 296.3h-1.9v4h1.9M452.4 300l.2 .3h-.2zM488 280.5l.5-.4a2.03 2.03 0 0 1 1.2 3.4l-.8 .6a2.03 2.03 0 0 1-1.1-3.3zM493.5 280.8l-.8-.7a2.03 2.03 0 0 0-1.1 3.4l.7 .6h.4l.5-.3 .3-.3v-1.4h-1M495.4 282.1h1.1l.5-.3 .3-.3v-.7l-.3-.3-.5-.4h-1.1v4M496.5 282.1l.8 2M498.9 284.1l1.2-4 1.2 4M499.4 282.8h1.4M502.7 284.1v-4l1.2 3.4 1.2-3.4v4M507 286.5l.5-.4a2.03 2.03 0 0 1 1.2 3.4l-.8 .6a2.03 2.03 0 0 1-1.1-3.3z"/>
<path d="M510.8 280.5l.5-.4a2.03 2.03 0 0 1 1.2 3.4l-.8 .6a2.03 2.03 0 0 1-1.1-3.3zM514.4 282.1h1.1M514.4 288.1h1.1M516.3 280.1h-1.9v4M516.3 286.1h-1.9v4h1.9M519.8 286.8l-.7-.7-.5 .4a2.53 2.53 0 0 0 .5 3.6 1.45 1.45 0 0 0 .7-2l-.7-.3-.7 .3-.2 .7M522.4 286.5l.5-.4 .5 .4a2.53 2.53 0 0 1-.5 3.6l-.5-.3a2.77 2.77 0 0 1 0-3.3zM527.4 286.8l-.7-.7-.5 .4a2.53 2.53 0 0 0 .5 3.6 1.45 1.45 0 0 0 .7-2l-.7-.3-.7 .3-.2 .7M529.6 286.1h1.9l-.5 1.4-.5 2.6M533.4 286.1h1.9l-.5 1.4-.5 2.6M537.9 289.8l.2 .3h-.2zM436.2 300.3l1.2-4 1.2 4"/>
<path d="M447.9 306.5v4h1.9M451.4 310.5l1.2-4 1.2 4M451.9 309.2h1.4M457.4 307.2l-.7-.7a2.03 2.03 0 0 0-1.2 3.4l.7 .6h.5l.7-.6M459.3 306.5v4M460.2 307.9l1 2.6M461.2 306.5l-1.9 2.4M463.8 310.2l.2 .3h-.2z"/>
</g>
<!-- layer: SYMBOL -->
<path d="M351.7 121.2l4 6.9h-8zM186 156.8l4 6.9h-8zM185.6 270.1l4 6.9h-8zM351.7 293.4l4 7h-8zM351.7 303.7l4 6.9h-8z" fill="none" stroke="#000" stroke-width=".27"/>
<g font-size="7.8">
<text x="196.8" y="171.6">A</text>
<text x="197.1" y="284.5">B</text>
<text x="472.3" y="400.6">A2</text>
</g>
<g font-size="5.2">
<text x="346.2" y="111.9">NOTES:</text>
<text x="358.9" y="128.1">MATERIALS AND FINISH</text>
<text x="358.7" y="134.1">HOUSING: PA 6-6, UL 94-V0, COLOR GREEN.</text>
<text x="358.7" y="140.1">CLAMP: BRASS, NICKEL PLATED.</text>
<text x="358.7" y="146.1">TERMINAL: BRASS, TIN PLATED.</text>
<text x="358.7" y="152.1">CLAMPING SCREW: M3, BRASS, NICKEL PLATED.</text>
<text x="349.3" y="164.1">2. MECHANICAL</text>
<text x="172.1" y="171.6">DETAIL</text>
<text x="361.8" y="170.1">WIRE STRIPPING LENGTH</text>
<text x="361.8" y="176.1">MIN. PC BOARD HOLES DIAMETER</text>
<text x="458.5" y="176.1">: 1.1 mm</text>
<text x="361.8" y="182.1">MAX. PC BOARD THICKNESS</text>
<text x="361.8" y="188.1">RECOMMENDED TIGHTENING TORQUE FOR SCREW: 0.5 Nm.</text>
<text x="349.3" y="200.1">3. ELECTRICAL</text>
<text x="361.8" y="206.1">WIRE RANGE</text>
<text x="405.5" y="206.1">: 16-30 AWG.</text>
<text x="361.8" y="212.1">MAX. VOLTAGE</text>
<text x="405.5" y="212.1">: 300 V</text>
<text x="361.8" y="218.1">MAX CURRENT</text>
<text x="405.5" y="218.1">: 13.5 A</text>
<text x="361.8" y="224.1">CONTACT RESISTANCE</text>
<text x="361.8" y="230.1">INSULATION RESISTANCE</text>
<text x="433.6" y="230.1">: &gt;1000 M Ohm (500V DC)</text>
<text x="349.3" y="242.1">4. OPERATING TEMPERATURE RANGE: -40°C TO +110°C</text>
<text x="349.3" y="254.1">5. END-TO-END STACKABLE W/INTERLOCK WITHOUT LOSS OF</text>
<text x="358.7" y="260.1">CENTERLINE SPACING.</text>
<text x="349.3" y="272.1">6. PACKED IN TRAY.</text>
<text x="172.4" y="284.5">DETAIL</text>
<text x="349.3" y="284.1">7. RECOGNIZED UNDER THE COMPONENT PROGRAM OF</text>
<text x="358.7" y="290.1">UNDERWRITERS LABORATORIES INC., FILE NO E60677.</text>
<text x="358.9" y="300.3">NOT CUMULATIVE TOLERANCE.</text>
<text x="358.9" y="310.5">CHARACTERS INK MARKED BLACK.</text>
<text x="572.5" y="407.5">H</text>
</g>
<g font-size="4.6">
<text x="479.5" y="376.7">TERMINAL BLOCK, PCB MOUNT</text>
<text x="479.5" y="381.7">SIDE ENTRY WIRE, STACKING</text>
<text x="479.5" y="386.7">W/INTERLOCK, 5.08mm PITCH</text>
<text x="481.8" y="399.9">00779</text>
<text x="508.2" y="399.3">282837</text>
<text x="567.8" y="399.3">-</text>
</g>
<g font-size="4.1">
<text x="67.5" y="8.7">4</text>
<text x="207.2" y="8.7">3</text>
<text x="382.1" y="8.7">2</text>
<text x="521.8" y="8.7">1</text>
<text x="585.3" y="56.3">D</text>
<text x="4" y="60.3">D</text>
<text x="4" y="152.5">C</text>
<text x="585.3" y="152.5">C</text>
<text x="4" y="260.4">B</text>
<text x="585.3" y="263.6">B</text>
<text x="4" y="368.4">A</text>
<text x="585.3" y="368.4">A</text>
</g>
<g font-size="3.9">
<text x="449.8" y="30.5">-</text>
<text x="350.1" y="127.3">1</text>
<text x="184.4" y="162.9">9</text>
<text x="183.9" y="276.2">9</text>
<text x="350.1" y="299.5">8</text>
<text x="350.1" y="309.8">9</text>
<text x="366.5" y="376.3">mm</text>
<text x="434.1" y="384.8">108-20166</text>
<text x="434.1" y="394">114-20079</text>
<text x="452.6" y="399.8">-</text>
<text x="527.9" y="407.4">4:1</text>
<text x="551" y="407.4">2</text>
<text x="558.4" y="407.4">2</text>
</g>
<g font-size="3.6">
<text x="431.4" y="363.4">S.WELDON</text>
<text x="450.4" y="360.4">20MAY2003</text>
<text x="431.4" y="369.7">C.RICHARD</text>
<text x="450.4" y="366.7">20MAY2003</text>
<text x="431.4" y="376.1">C.RICHARD</text>
<text x="450.4" y="373.1">20MAY2003</text>
</g>
<g font-size="3.3">
<text x="460.8" y="30.2">SEE SHEET 1</text>
<text x="563.3" y="30.5">-</text>
<text x="573.3" y="30.5">-</text>
<text x="532.4" y="365.1">TE Connectivity</text>
<text x="429" y="406.1">CUSTOMER DRAWING</text>
</g>
<g font-size="2.9">
<text x="491" y="16.8">REVISIONS</text>
<text x="21.7" y="21.8">C</text>
</g>
<g font-size="2.6">
<text x="550.3" y="30.3">-</text>
<text x="408.3" y="379.8">-</text>
<text x="408.3" y="382.9">.3</text>
<text x="408.3" y="385.8">.25</text>
<text x="408.3" y="388.8">-</text>
<text x="408.3" y="391.8">-</text>
<text x="417.9" y="394.5">2</text>
</g>
<text font-size="2.5" x="359.9" y="361.1">THIS DRAWING IS A CONTROLLED DOCUMENT.</text>
<g font-size="2.2">
<text x="390.2" y="379.7">0 PLC</text>
<text x="390.2" y="382.6">1 PLC</text>
<text x="390.2" y="385.6">2 PLC</text>
<text x="390.2" y="388.6">3 PLC</text>
<text x="390.2" y="391.6">4 PLC</text>
<text x="390.2" y="394.6">ANGLES</text>
</g>
<g font-size="2">
<text x="16.7" y="15.5">THIS DRAWING IS UNPUBLISHED.</text>
<text x="93.9" y="15.5">RELEASED FOR PUBLICATION</text>
<text x="158.9" y="15.5">20</text>
<text x="27.3" y="21.4">COPYRIGHT</text>
<text x="40.8" y="21.4">20</text>
<text x="56.3" y="21.4">BY -</text>
<text x="108.8" y="20.3">ALL RIGHTS RESERVED.</text>
<text x="443.5" y="22.9">P</text>
<text x="450.4" y="22.9">LTR</text>
<text x="492.6" y="22.9">DESCRIPTION</text>
<text x="549" y="22.9">DATE</text>
<text x="563.2" y="22.9">DWN</text>
<text x="572.5" y="22.9">APVD</text>
<text x="429.2" y="359.8">DWN</text>
<text x="362.5" y="370.8">DIMENSIONS:</text>
<text x="397" y="370.7">TOLERANCES UNLESS</text>
<text x="429.2" y="366.1">CHK</text>
<text x="394.8" y="372.8">OTHERWISE SPECIFIED:</text>
<text x="429.2" y="372.5">APVD</text>
<text x="473.2" y="372.5">NAME</text>
<text x="429.2" y="378.8">PRODUCT SPEC</text>
<text x="429.2" y="388.1">APPLICATION SPEC</text>
<text x="474.4" y="391.5">SIZE</text>
<text x="484.4" y="391.5">CAGE CODE</text>
<text x="500.1" y="391.5">DRAWING NO</text>
<text x="560.6" y="391.5">RESTRICTED TO</text>
<text x="351.7" y="397.2">MATERIAL</text>
<text x="390.6" y="397.2">FINISH</text>
<text x="429.2" y="397.4">WEIGHT</text>
<text x="516" y="404.2">SCALE</text>
<text x="537.2" y="404.2">SHEET</text>
<text x="554.7" y="404.4">OF</text>
<text x="566.6" y="404.2">REV</text>
<text x="12.5" y="411.6">1471-9 (3/13)</text>
</g>
</svg>
